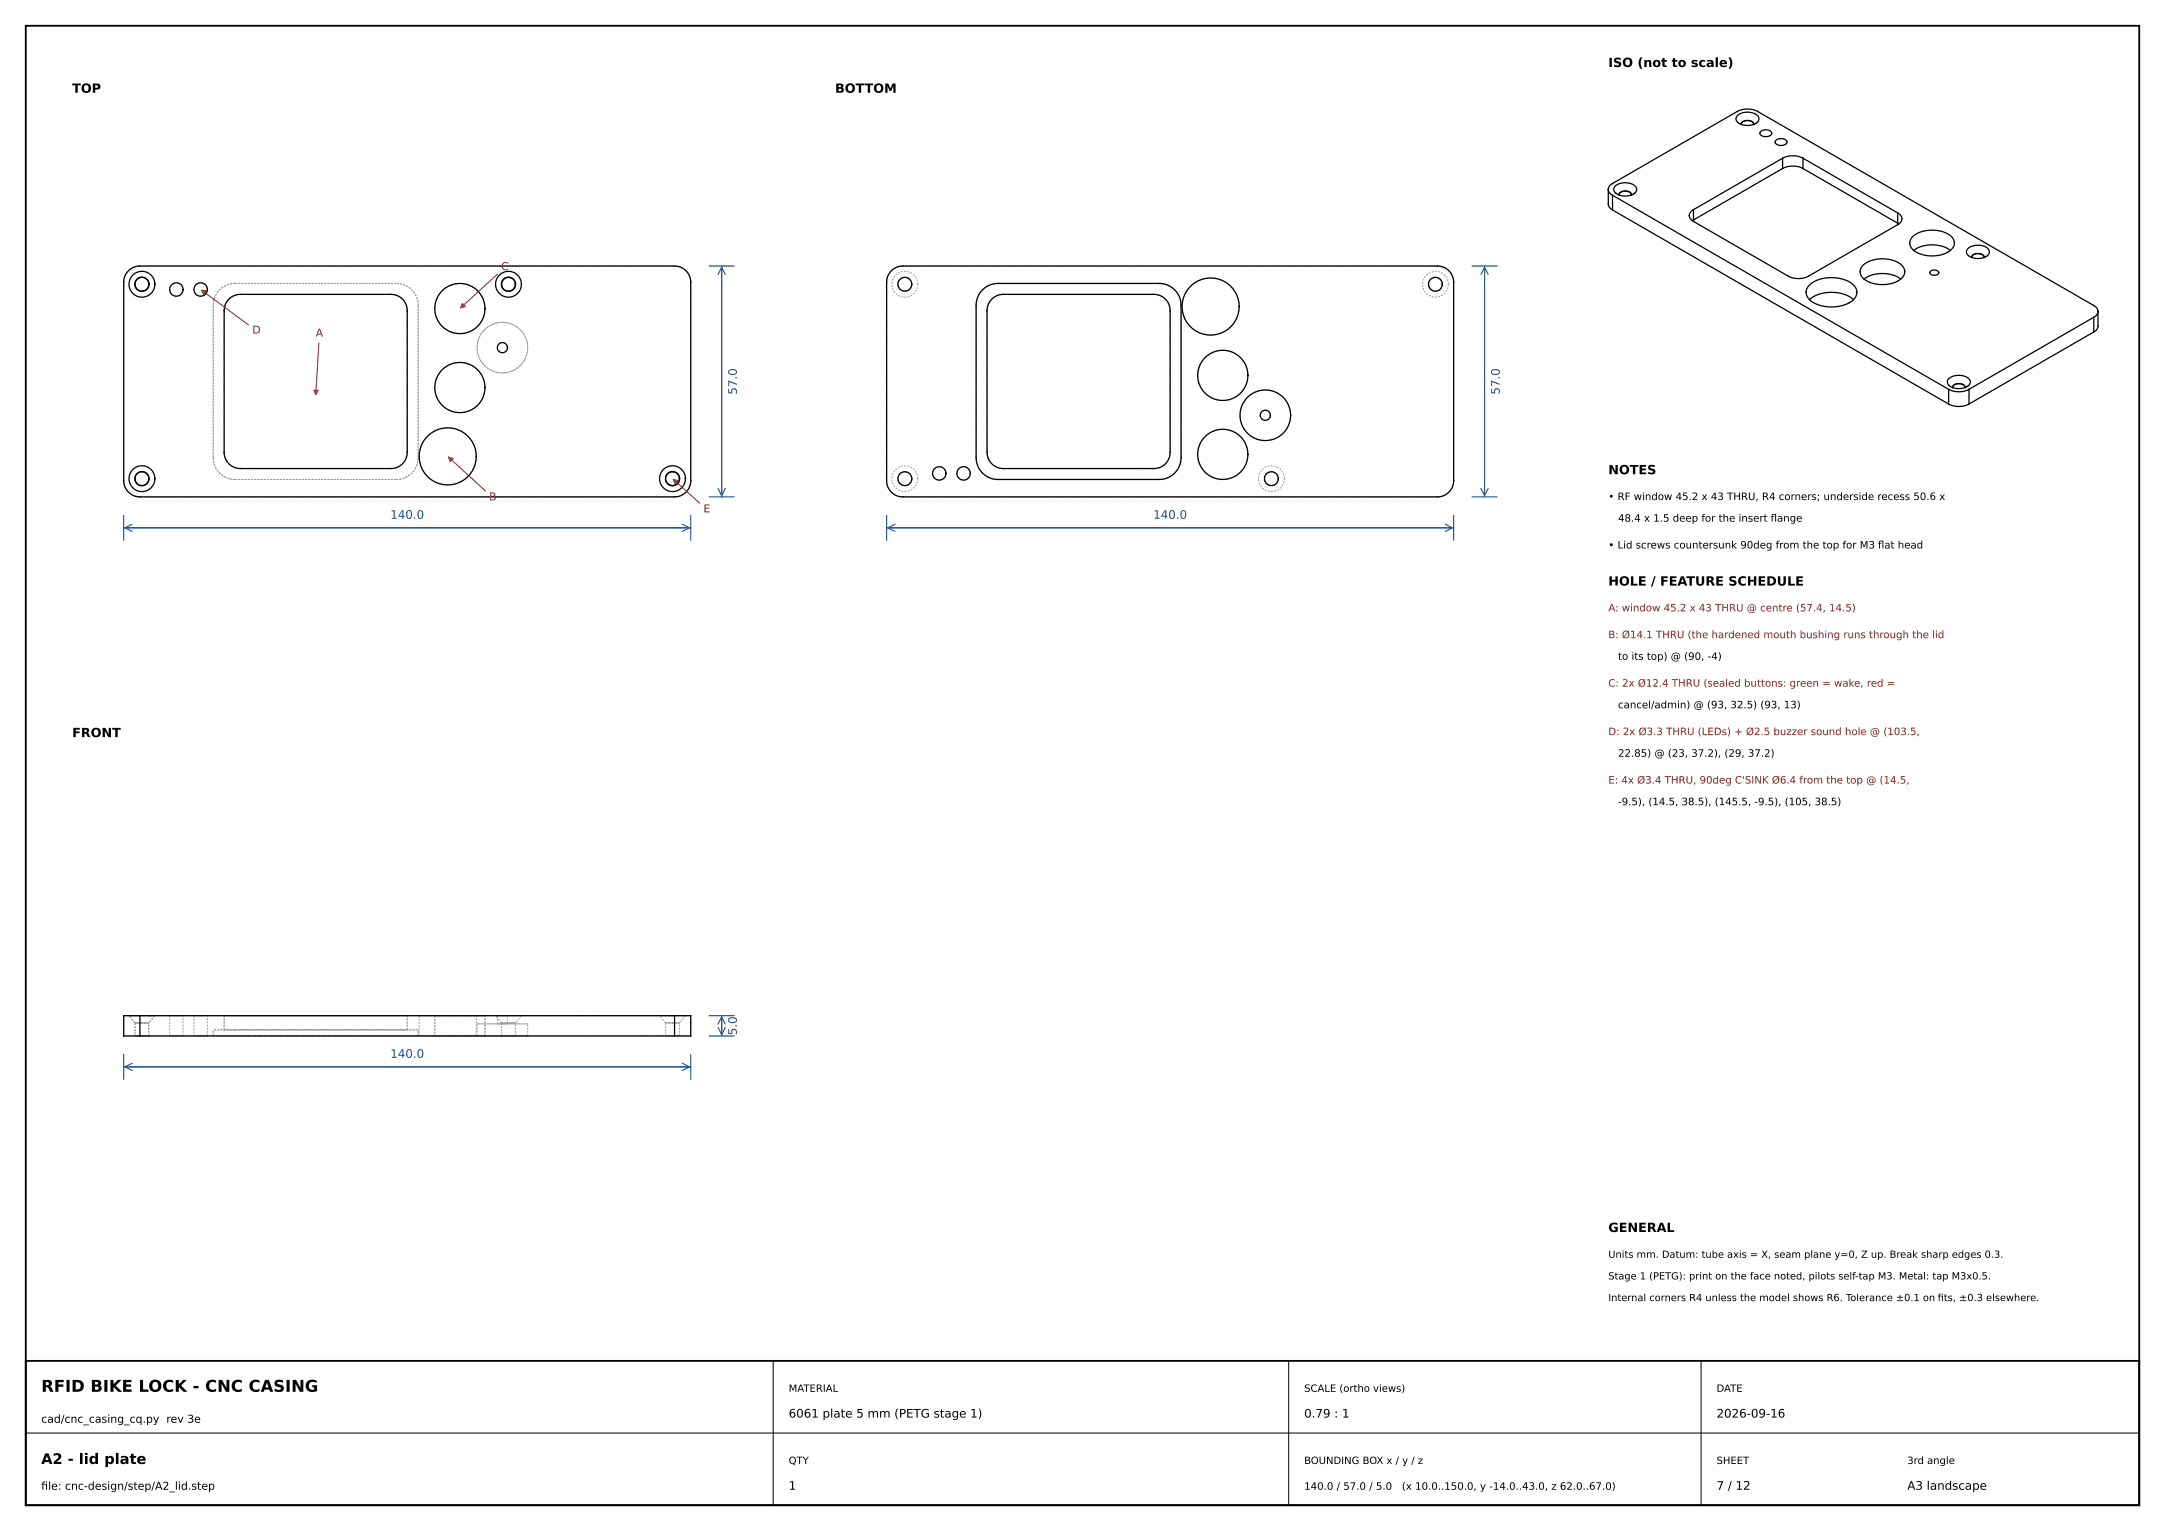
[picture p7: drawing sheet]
<svg xmlns="http://www.w3.org/2000/svg" width="420mm" height="297mm" viewBox="0 0 420 297" stroke-linecap="round" stroke-linejoin="round" font-family="sans-serif">
<path d="M5 5h410v287h-410zM5 264h410v28h-410z" fill="none" stroke="#000" stroke-width=".35"/>
<g fill="none" stroke="#9a9a9a" stroke-width=".19" stroke-dasharray=".4 .2" stroke-linecap="butt">
<path d="M24 54.7l.2-1.1 .7-1 1-.7 1.2-.3M27.1 51.6h103.8M28.9 55.1a1.34 1.34 0 0 1-2 1.2 1.34 1.34 0 0 1-.1-2.2 1.34 1.34 0 0 1 2.1 .9v.1M35.5 56.2a1.3 1.3 0 0 1-1.9 1.1 1.3 1.3 0 0 1-.1-2.2 1.3 1.3 0 0 1 2 .9v.2M40.2 56.2a1.3 1.3 0 0 1-1.9 1.1 1.3 1.3 0 0 1-.1-2.2 1.3 1.3 0 0 1 2 .9v.2M41.4 59.2v29.6M45.6 55h31.3M45.6 55a4.2 4.2 0 0 0-4.2 4.2M46.6 57.1l-1.2 .3-1 .7-.7 .9-.2 1.3M75.9 57.1h-29.3M76.9 55h-31.3M81.1 59.2v29.6"/>
<path d="M81.1 59.2a4.2 4.2 0 0 0-4.2-4.2M94.1 59.9a4.9 4.9 0 0 1-7.1 4.3 4.9 4.9 0 0 1-.6-8.3 4.9 4.9 0 0 1 7.6 3.3l.1 .7M100 55.1a1.34 1.34 0 0 1-2 1.2 1.34 1.34 0 0 1-.1-2.2 1.34 1.34 0 0 1 2.1 .9v.1M134 54.7l-.2-1.1-.7-1-1-.7-1.2-.3M172 54.7v38.5M172 54.7l.2-1.2 .8-1 1-.7 1.1-.2M175.1 51.6h103.8M176.9 55.1a1.34 1.34 0 0 0-2-1.1 1.34 1.34 0 0 0-.1 2.2 1.34 1.34 0 0 0 2.1-.9v-.2M176.9 55.1a1.37 1.37 0 0 1-2 1.3 1.37 1.37 0 0 1-.2-2.4 1.37 1.37 0 0 1 2.2 1v.1M178 55.1a2.51 2.51 0 0 0-3.6-2.2 2.51 2.51 0 0 0-.3 4.3 2.51 2.51 0 0 0 3.9-1.7v-.4M193.6 55h31.3M193.6 55a4.2 4.2 0 0 0-4.2 4.2"/>
<path d="M223.9 57.1l1.1 .2 1 .7 .8 1 .2 1.3M223.9 57.1h-29.3M224.9 55a4.2 4.2 0 0 1 4.2 4.2M229.1 59.2v29.6M240.4 59.5a5.5 5.5 0 0 0-8.1-5 5.5 5.5 0 0 0-.6 9.5 5.5 5.5 0 0 0 8.6-3.8l.1-.7M279.8 55.1a1.34 1.34 0 0 0-2-1.1 1.34 1.34 0 0 0-.1 2.2 1.34 1.34 0 0 0 2.1-.9v-.2M279.8 55.1a1.38 1.38 0 0 1-2 1.3 1.38 1.38 0 0 1-.1-2.4 1.38 1.38 0 0 1 2.1 1v.1M281 55.1a2.51 2.51 0 0 0-3.7-2.2 2.51 2.51 0 0 0-.3 4.3 2.51 2.51 0 0 0 3.9-1.7l.1-.4M282 54.7l-.2-1.1-.7-1-1-.7-1.2-.3M282 54.7v38.5M43.5 60.3v27.5M79 60.3l-.2-1.3-.7-.9-1-.7-1.2-.3"/>
<path d="M94.1 75.2a4.9 4.9 0 0 1-7.1 4.3 4.9 4.9 0 0 1-.6-8.3 4.9 4.9 0 0 1 7.6 3.3l.1 .7M98.4 67.4a.98 .98 0 0 1-1.4 .9 .98 .98 0 0 1-.1-1.7 .98 .98 0 0 1 1.5 .7v.1M102.4 67.4a4.9 4.9 0 0 1-7.2 4.4 4.9 4.9 0 0 1-.6-8.4 4.9 4.9 0 0 1 7.7 3.4l.1 .6M102.4 67.4a4.9 4.9 0 0 0-7.2-4.3 4.9 4.9 0 0 0-.6 8.4 4.9 4.9 0 0 0 7.7-3.4l.1-.7M191.5 60.3l.2-1.3 .7-1 1.1-.7 1.1-.2M191.5 60.3v27.5M242.1 72.8a4.9 4.9 0 0 0-7.1-4.3 4.9 4.9 0 0 0-.6 8.3 4.9 4.9 0 0 0 7.6-3.3l.1-.7M24 93.2v-38.5M24 93.2l.2 1.2 .7 1 1 .7 1.2 .3M27.1 96.4h103.8M28.9 92.9a1.34 1.34 0 0 1-2 1.1 1.34 1.34 0 0 1-.1-2.2 1.34 1.34 0 0 1 2.1 .9v.2M41.4 88.8a4.2 4.2 0 0 0 4.2 4.2"/>
<path d="M41.4 88.8v-29.6M43.5 87.8l.2 1.2 .7 1 1 .6 1.2 .3M45.6 93h31.3M45.6 93a4.2 4.2 0 0 1-4.2-4.2M46.6 90.9h29.3M75.9 90.9l1.2-.3 .9-.6 .8-1 .2-1.2M76.9 93a4.2 4.2 0 0 0 4.2-4.2M76.9 93h-31.3M79 87.8v-27.5M81.1 88.8v-29.6M92.4 88.5a5.5 5.5 0 0 1-8.1 5 5.5 5.5 0 0 1-.6-9.5 5.5 5.5 0 0 1 8.6 3.8l.1 .7M131.8 92.9a1.34 1.34 0 0 1-2 1.1 1.34 1.34 0 0 1-.1-2.2 1.34 1.34 0 0 1 2.1 .9v.2"/>
<path d="M134 93.2l-.2 1.2-.7 1-1 .7-1.2 .3M134 93.2v-38.5M172 93.2l.2 1.2 .7 1 1 .7 1.2 .3M175.1 96.4h103.8M176.9 92.9a1.34 1.34 0 0 0-2-1.2 1.34 1.34 0 0 0-.1 2.2 1.34 1.34 0 0 0 2.1-.9v-.1M176.9 92.9a1.37 1.37 0 0 1-2 1.2 1.37 1.37 0 0 1-.2-2.4 1.37 1.37 0 0 1 2.2 1v.2M178 92.9a2.51 2.51 0 0 0-3.6-2.3 2.51 2.51 0 0 0-.3 4.3 2.51 2.51 0 0 0 3.9-1.7v-.3M183.5 91.8a1.3 1.3 0 0 0-1.9-1.1 1.3 1.3 0 0 0-.1 2.2 1.3 1.3 0 0 0 2-.9v-.2M188.2 91.8a1.3 1.3 0 0 0-1.9-1.1 1.3 1.3 0 0 0-.1 2.2 1.3 1.3 0 0 0 2-.9v-.2M189.4 88.8v-29.6M193.6 93a4.2 4.2 0 0 1-4.2-4.2M194.6 90.9h29.3"/>
<path d="M194.6 90.9l-1.1-.2-1.1-.7-.7-1-.2-1.2M224.9 93h-31.3M227 87.8v-27.5M227 87.8l-.2 1.2-.8 1-1 .7-1.1 .2M229.1 88.8a4.2 4.2 0 0 1-4.2 4.2M242.1 88.1a4.9 4.9 0 0 0-7.1-4.3 4.9 4.9 0 0 0-.6 8.3 4.9 4.9 0 0 0 7.6-3.3l.1-.7M246.4 80.6a.98 .98 0 0 0-1.4-.9 .98 .98 0 0 0-.1 1.7 .98 .98 0 0 0 1.5-.7v-.1M248 92.9a1.34 1.34 0 0 0-2-1.2 1.34 1.34 0 0 0-.1 2.2 1.34 1.34 0 0 0 2.1-.9v-.1M248 92.9a1.38 1.38 0 0 1-2 1.2 1.38 1.38 0 0 1-.1-2.4 1.38 1.38 0 0 1 2.1 1v.2M249.2 92.9a2.51 2.51 0 0 0-3.7-2.3 2.51 2.51 0 0 0-.3 4.3 2.51 2.51 0 0 0 3.9-1.7l.1-.3M250.4 80.6a4.9 4.9 0 0 1-7.2 4.3 4.9 4.9 0 0 1-.6-8.4 4.9 4.9 0 0 1 7.7 3.4l.1 .7M282 93.2l-.2 1.2-.7 1-1 .7-1.2 .3"/>
<path d="M24 197h3.1M25 197h5M26.2 198.4h2.7M26.2 198.4l-1.2-1.4M26.2 198.4v2.6M27.1 197h103.8M28.9 198.4h-2.7M30 197h-5M30 197l-1.1 1.4M32.9 197h2.6M32.9 197v4M35.5 197h-2.6"/>
<path d="M37.6 197h2.6M37.6 197v4M40.2 197h-2.6M43.5 197h3.1M43.5 199.8v-2.8M43.5 199.8h3.1M45.6 199.8h31.3M45.6 199.8h-4.2M46.6 197h29.3M46.6 197h-3.1M46.6 199.8h29.3M46.6 199.8h-3.1"/>
<path d="M75.9 197h3.1M75.9 197h-29.3M75.9 199.8h3.1M75.9 199.8h-29.3M76.9 199.8h4.2M76.9 199.8h-31.3M79 197h-3.1M79 199.8v-2.8M79 199.8h-3.1M81.1 199.8h-4.2M81.3 197h11.1M81.3 197v4"/>
<path d="M84.3 197h9.8M84.3 197v4M92.4 197h-11.1M92.6 198.6h9.8M92.6 198.6v2.4M94.1 197h-9.8M96.1 197h5.1M96.5 197h1.9M96.5 198.6h1.9M96.5 197v1.6M97.3 198.4h2.7M97.3 198.4l-1.2-1.4"/>
<path d="M97.3 198.4v2.6M98.4 197h-1.9M98.4 198.6h-1.9M98.4 198.6v-1.6M100 198.4h-2.7M101.2 197h-5.1M101.2 197l-1.2 1.4M102.4 198.6h-9.8M128 197h5M129.1 198.4h2.7M129.1 198.4l-1.1-1.4M129.1 198.4v2.6"/>
<path d="M131.8 198.4h-2.7M133 197h-5M133 197l-1.2 1.4M134 197h-3.1M24 201v-4M24 201h3.1M26.2 201h2.7M27.1 201h103.8M28.9 201h-2.7M28.9 201v-2.6M32.9 201h2.6M35.5 201h-2.6"/>
<path d="M35.5 201v-4M37.6 201h2.6M40.2 201h-2.6M40.2 201v-4M41.4 201h4.2M41.4 201v-1.2M45.6 201h31.3M45.6 201h-4.2M76.9 201h4.2M76.9 201h-31.3M81.1 201h-4.2M81.1 201v-1.2"/>
<path d="M81.3 201h11.1M84.3 201h9.8M92.4 201h-11.1M92.4 201v-4M92.6 201h9.8M94.1 201h-9.8M94.1 201v-4M97.3 201h2.7M100 201h-2.7M100 201v-2.6M102.4 201h-9.8M102.4 201v-2.4"/>
<path d="M129.1 201h2.7M131.8 201h-2.7M131.8 201v-2.6M134 201h-3.1M134 201v-4"/>
</g>
<g fill="none" stroke="#000" stroke-width=".25">
<path d="M312 36.7l.2-.6 .6-.5 24.3-14 1.4-.4 1.6 .1 .9 .3 65.2 37.7 .6 .5 .2 .6M312 36.7l.2 .7 .6 .5M312 36.7v3.1l.3 .5 .5 .4M312.8 37.9l65.2 37.6M312.8 37.9v2.8M313.3 36.1a2.98 2.98 0 0 1 4.2 .3 1.04 1.04 0 0 1-.4 1.1l-1.4 .5-1.6-.2a1.17 1.17 0 0 1-.9-1.6zM314.1 37.8a1.39 1.39 0 0 1 2.1-.5l.3 .5M314.1 37.8l.3-.5 .8-.2 1 .2 .3 .5M337 22.4a2.98 2.98 0 0 1 4.2 .4 1.04 1.04 0 0 1-.4 1l-1.4 .5-1.6-.2a1.17 1.17 0 0 1-.8-1.6zM337.8 24.1a1.39 1.39 0 0 1 2.1-.5l.3 .5M337.8 24.1l.3-.5 .9-.2 .9 .2 .3 .5M341.6 25.5l.5-.3h.8l.6 .3 .2 .4-.5 .5-1 .1-.7-.4-.1-.3z"/>
<path d="M344.5 27.2l.6-.3h.8l.6 .3 .2 .4-.5 .5-1 .1-.8-.4v-.3zM345.8 30.7l.9-.3 1-.2 1.1 .1 1 .4M345.8 32.7l.9-.3 1-.2 1.1 .1 1 .4M345.8 30.7l-17.3 10M345.8 32.7l-17.3 10M345.8 30.7v2M349.8 30.7l18.3 10.6M349.8 32.7l18.3 10.6M349.8 30.7v2M24.9 52.6l1-.7 1.2-.3h103.8l1.1 .2 .8 .5 .6 .7 .5 .8 .1 .8v38.6l-.2 1.2-.5 .8-.7 .6-.8 .5-.9 .1h-103.8l-1.1-.2-.7-.4-.7-.7-.4-.8-.2-.9v-38.8l.2-1.1zM44.4 58.1l1-.7 1.2-.3h29.4l1.1 .3 .9 .6 .8 1 .2 1.3v27.6l-.2 1.1-.7 .9-1 .7-1.2 .3h-29.4l-1.1-.3-1-.6-.7-1-.2-1.2v-27.7l.2-1.1zM172.9 52.6l1-.7 1.2-.3h103.8l1.1 .2 .8 .5 .6 .6 .4 .8 .2 .9v38.6l-.2 1.2-.5 .8-.7 .6-.8 .5-.9 .1h-103.8l-1.1-.2-.7-.4-.7-.7-.4-.8-.2-.9v-38.8l.2-1.1z"/>
<path d="M190.6 56.3a4.2 4.2 0 0 1 3-1.3h31.3a4.2 4.2 0 0 1 4.2 4.2v29.6a4.2 4.2 0 0 1-4.2 4.2h-31.3a4.2 4.2 0 0 1-4.2-4.2v-29.6a4.2 4.2 0 0 1 1.2-2.9zM192.4 58l1.1-.7 1.1-.2h29.4l1.1 .3 .9 .6 .8 1 .2 1.3v27.6l-.2 1.1-.7 .9-1 .7-1.2 .3h-29.4l-1.1-.3-1-.6-.7-1-.2-1.2v-27.7l.2-1.1zM312.8 40.7l65.2 37.7M328.5 40.7l-.6 .5-.2 .6 .2 .5 .5 .6 18.6 10.7 .8 .3 1 .1 1-.1 1-.3 17.5-10.1 .5-.5 .2-.6-.3-.6-.6-.5M328.5 42.7l-.2 .1M328.5 40.7v2M351 58.1a7.1 7.1 0 0 1 8.6 0M351.1 55.3a7 7 0 0 1 8.6 .1 1.78 1.78 0 0 1 .3 2.2l-.9 .9a7.3 7.3 0 0 1-8.1-.4 1.86 1.86 0 0 1 .1-2.8zM361.5 51.4a6.2 6.2 0 0 1 7.5 .2 1.57 1.57 0 0 1 .3 1.9l-.9 .9a6.3 6.3 0 0 1-7.1-.6 1.62 1.62 0 0 1 .2-2.4zM361.6 54.1a6.4 6.4 0 0 1 7.1 0M368.1 43.3l.3 .1M368.1 41.3v2"/>
<path d="M371.1 45.9a6.2 6.2 0 0 1 7.6 .1 1.57 1.57 0 0 1 .2 2l-.8 .8a6.3 6.3 0 0 1-7.2-.6 1.62 1.62 0 0 1 .2-2.3zM371.3 48.6a6.4 6.4 0 0 1 7.1 0M374.5 52.6l.4-.2h.6l.5 .2 .1 .4-.4 .3-.7 .1-.6-.3zM381.8 48.2a2.98 2.98 0 0 1 4.1 .4 1.04 1.04 0 0 1-.4 1l-1.4 .5-1.6-.1a1.17 1.17 0 0 1-.8-1.7zM384.9 49.9a1.39 1.39 0 0 0-2.1-.5l-.3 .5 .4-.5 .8-.2 .9 .2 .3 .6M378 75.5l.9 .4 1.1 .1 1-.1 1-.4M378 78.4l.9 .3 1.1 .1 1-.1 1-.3M378 75.5v2.9M378 73.5a2.98 2.98 0 0 1 4.2 .3 1.04 1.04 0 0 1-.4 1.1l-1.4 .5-1.6-.2a1.17 1.17 0 0 1-.8-1.6zM378.8 75.2a1.39 1.39 0 0 1 2.1-.6l.3 .6-.4-.6-.8-.2-.9 .3-.3 .5M382 75.5v2.9M406.2 61.6l-24.2 13.9"/>
<path d="M406.2 64.4l-24.2 14M406.2 61.6v2.8M407 60.4l-.2 .6-.6 .6M407 60.4v3.1l-.3 .5-.5 .4M27.1 197h-3.1v4h3.1M27.1 197h103.8M27.1 197v4M130.9 197h3.1v4h-3.1M130.9 197v4M27.1 201h103.8"/>
<circle cx="27.5" cy="55.1" r="1.34"/>
<circle cx="27.5" cy="55.1" r="2.51"/>
<circle cx="27.5" cy="55.1" r="1.37"/>
<circle cx="34.2" cy="56.2" r="1.3"/>
<circle cx="38.9" cy="56.2" r="1.3"/>
<circle cx="89.2" cy="59.9" r="4.9"/>
<circle cx="98.6" cy="55.1" r="2.51"/>
<circle cx="98.6" cy="55.1" r="1.34"/>
<circle cx="98.6" cy="55.1" r="1.38"/>
<circle cx="175.5" cy="55.1" r="1.34"/>
<circle cx="234.9" cy="59.5" r="5.5"/>
<circle cx="278.5" cy="55.1" r="1.34"/>
<circle cx="89.2" cy="75.2" r="4.9"/>
<circle cx="97.5" cy="67.4" r=".98"/>
<circle cx="237.2" cy="72.8" r="4.9"/>
<circle cx="27.5" cy="92.9" r="1.37"/>
<circle cx="27.5" cy="92.9" r="1.34"/>
<circle cx="27.5" cy="92.9" r="2.51"/>
<circle cx="86.9" cy="88.5" r="5.5"/>
<circle cx="130.5" cy="92.9" r="1.37"/>
<circle cx="130.5" cy="92.9" r="1.34"/>
<circle cx="130.5" cy="92.9" r="2.51"/>
<circle cx="175.5" cy="92.9" r="1.34"/>
<circle cx="182.2" cy="91.8" r="1.3"/>
<circle cx="186.9" cy="91.8" r="1.3"/>
<circle cx="237.2" cy="88.1" r="4.9"/>
<circle cx="245.5" cy="80.6" r=".98"/>
<circle cx="245.5" cy="80.6" r="4.9"/>
<circle cx="246.6" cy="92.9" r="1.34"/>
</g>
<g fill="none" stroke="#1a4d8f" stroke-width=".21">
<path d="M137.6 51.6h4.8M139.3 53.3l.7-1.5 .7 1.5M140 51.8v44.4M140 51.6v44.8M285.6 51.6h4.8M287.3 53.3l.7-1.5 .7 1.5M288 51.8v44.4M288 51.6v44.8M24 100v4.8M134 100v4.8M137.6 96.4h4.8M139.3 94.7l.7 1.5 .7-1.5"/>
<path d="M172 100v4.8M282 100v4.8M285.6 96.4h4.8M287.3 94.7l.7 1.5 .7-1.5M24 102.4h110M24.2 102.4h109.6M25.6 101.7l-1.4 .7 1.4 .7M132.4 101.7l1.4 .7-1.4 .7M172 102.4h110M172.2 102.4h109.6M173.6 101.7l-1.4 .7 1.4 .7M280.4 101.7l1.4 .7-1.4 .7"/>
<path d="M137.6 197h4.8M139.3 198.7l.7-1.4 .7 1.4M139.3 199.3l.7 1.4 .7-1.4M140 197.3v3.4M140 197v4M24 204.6v4.8M24 207h110M24.2 207h109.6M25.6 206.3l-1.4 .7 1.4 .7M132.4 206.3l1.4 .7-1.4 .7M134 204.6v4.8M137.6 201h4.8"/>
</g>
<path d="M5 278h410M150 264v28M250 264v28M330 264v28" fill="none" stroke="#000" stroke-width=".19"/>
<path d="M39.1 56.3l9.1 6.7M96.5 53.2l-7.1 6.5M61.9 66.5l-.6 10.1M87 88.7l7.2 6.5M130.6 93l5.2 4.6" fill="none" stroke="#8a1a1a" stroke-width=".19"/>
<g fill="#8a1a1a" stroke="#8a1a1a" stroke-width=".19">
<path d="M60.9 75.7h.8l-.4 .9z"/>
<path d="M87 88.7l.9 .2-.6 .7z"/>
<path d="M89.7 58.8l.6 .7-.9 .2z"/>
<path d="M39.1 56.3l.9 .1-.5 .7z"/>
<path d="M130.6 93l.9 .2-.5 .7z"/>
</g>
<text font-size="3.2" x="8" y="270">RFID BIKE LOCK - CNC CASING</text>
<text font-size="2.8" x="8" y="284">A2 - lid plate</text>
<g font-size="2.5">
<text x="14" y="18">TOP</text>
<text x="162" y="18">BOTTOM</text>
<text x="312" y="13">ISO (not to scale)</text>
<text x="312" y="92">NOTES</text>
<text x="312" y="113.6">HOLE / FEATURE SCHEDULE</text>
<text x="14" y="143">FRONT</text>
<text x="312" y="239">GENERAL</text>
</g>
<g font-size="2.3" fill="#1a4d8f">
<text x="142.9" y="76.6" transform="rotate(-90 142.9 76.6)">57.0</text>
<text x="290.9" y="76.6" transform="rotate(-90 290.9 76.6)">57.0</text>
<text x="75.7" y="100.6">140.0</text>
<text x="223.7" y="100.6">140.0</text>
<text x="142.9" y="200.8" transform="rotate(-90 142.9 200.8)">5.0</text>
<text x="75.7" y="205.2">140.0</text>
</g>
<g font-size="2.3">
<text x="153" y="275">6061 plate 5 mm (PETG stage 1)</text>
<text x="253" y="275">0.79 : 1</text>
<text x="333" y="275">2026-09-16</text>
<text x="153" y="289">1</text>
<text x="333" y="289">7 / 12</text>
<text x="370" y="289">A3 landscape</text>
</g>
<g font-size="2.1" fill="#8a1a1a">
<text x="97.2" y="52.4">C</text>
<text x="48.9" y="64.7">D</text>
<text x="61.2" y="65.3">A</text>
<text x="94.9" y="97.1">B</text>
<text x="136.5" y="99.4">E</text>
</g>
<g font-size="2.1">
<text x="8" y="276">cad/cnc_casing_cq.py rev 3e</text>
<text x="8" y="289">fle: cnc-design/step/A2_lid.step</text>
<text x="8" y="289">i</text>
</g>
<g font-size="2">
<text x="312" y="97">• RF window 45.2 x 43 THRU, R4 corners; underside recess 50.6 x</text>
<text x="313.9" y="101.2">48.4 x 1.5 deep for the insert fange</text>
<text x="343.5" y="101.2">l</text>
<text x="312" y="106.4">• Lid screws countersunk 90deg from the top for M3 fat head</text>
<text x="364.3" y="106.4">l</text>
<text x="313.9" y="128">to its top) @ (90, -4)</text>
<text x="313.9" y="137.4">cancel/admin) @ (93, 32.5) (93, 13)</text>
<text x="313.9" y="146.8">22.85) @ (23, 37.2), (29, 37.2)</text>
<text x="313.9" y="156.2">-9.5), (14.5, 38.5), (145.5, -9.5), (105, 38.5)</text>
<text x="253" y="289">140.0 / 57.0 / 5.0</text>
<text x="271.9" y="289">(x 10.0..150.0, y -14.0..43.0, z 62.0..67.0)</text>
</g>
<g font-size="2" fill="#8a1a1a">
<text x="312" y="118.6">A: window 45.2 x 43 THRU @ centre (57.4, 14.5)</text>
<text x="312" y="123.8">B: Ø14.1 THRU (the hardened mouth bushing runs through the lid</text>
<text x="312" y="133.2">C: 2x Ø12.4 THRU (sealed buttons: green = wake, red =</text>
<text x="312" y="142.6">D: 2x Ø3.3 THRU (LEDs) + Ø2.5 buzzer sound hole @ (103.5,</text>
<text x="312" y="152">E: 4x Ø3.4 THRU, 90deg C'SINK Ø6.4 from the top @ (14.5,</text>
</g>
<g font-size="1.9">
<text x="312" y="244">Units mm. Datum: tube axis = X, seam plane y=0, Z up. Break sharp edges 0.3.</text>
<text x="312" y="248.2">Stage 1 (PETG): print on the face noted, pilots self-tap M3. Metal: tap M3x0.5.</text>
<text x="312" y="252.4">Internal corners R4 unless the model shows R6. Tolerance ±0.1 on fts, ±0.3 elsewhere.</text>
<text x="375.9" y="252.4">i</text>
<text x="153" y="270">MATERIAL</text>
<text x="253" y="270">SCALE (ortho views)</text>
<text x="333" y="270">DATE</text>
<text x="153" y="284">QTY</text>
<text x="253" y="284">BOUNDING BOX x / y / z</text>
<text x="333" y="284">SHEET</text>
<text x="370" y="284">3rd angle</text>
</g>
</svg>
